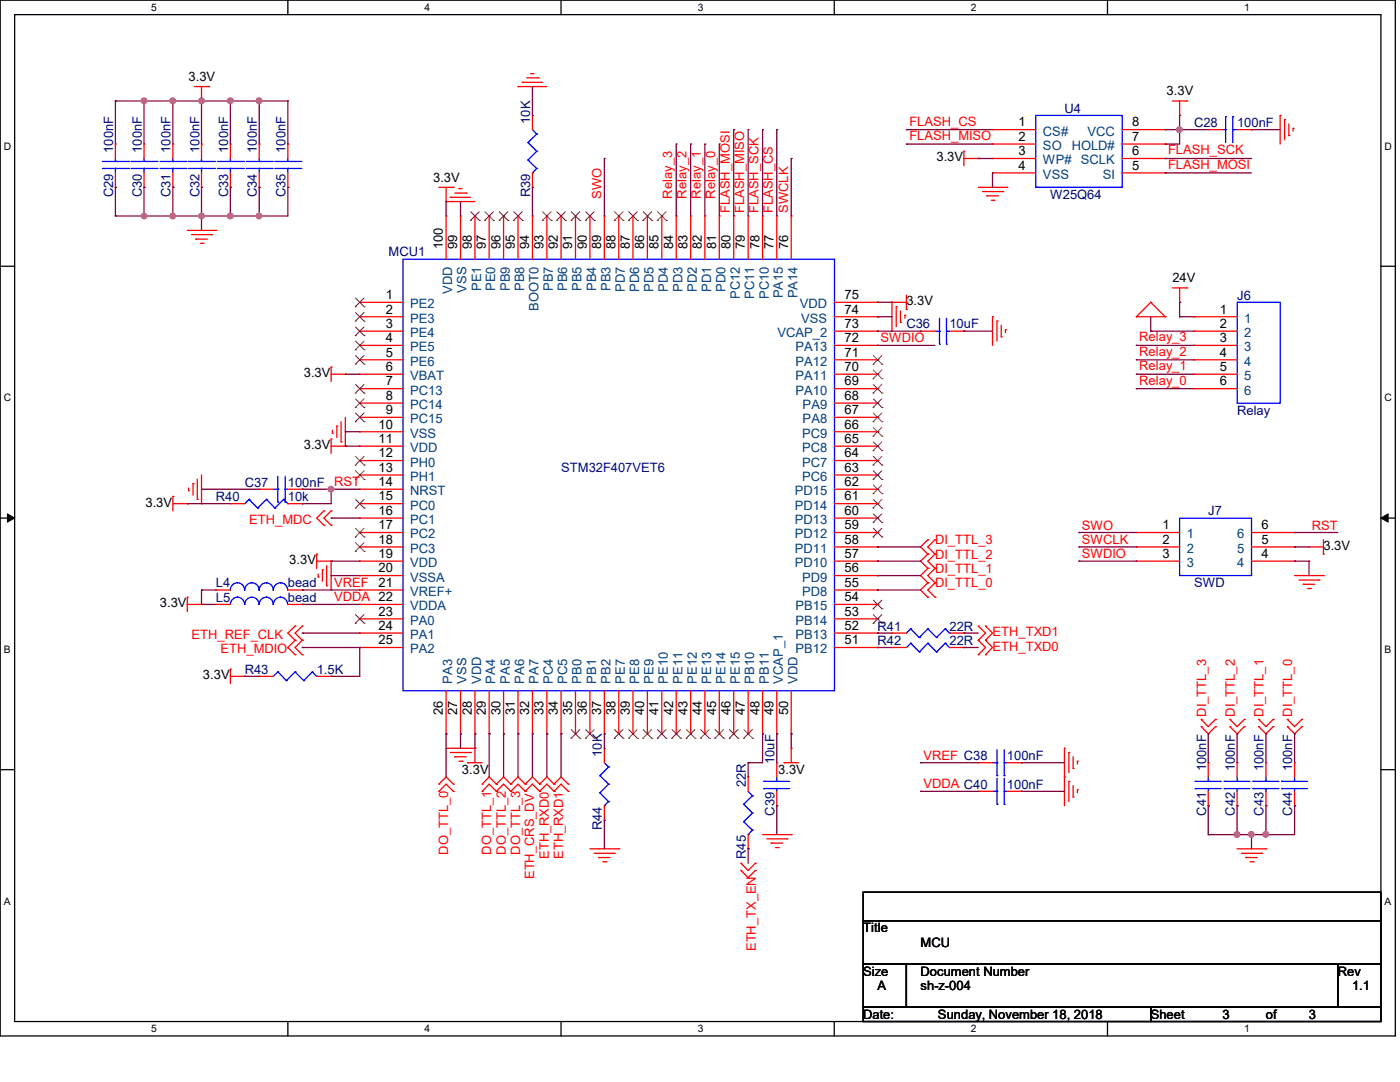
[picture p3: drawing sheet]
<svg xmlns="http://www.w3.org/2000/svg" width="279mm" height="216mm" viewBox="0 0 279 216" stroke-linecap="round" stroke-linejoin="round" font-family="sans-serif">
<path d="M0 0h278.5v206.7h-278.5zM2.9 2.9h272.7v200.9h-272.7z" fill="none" stroke="#000" stroke-width=".25"/>
<g fill="#fff">
<path d="M30.2 .3h1.1v2.3h-1.1z"/>
<path d="M30.2 204.1h1.1v2.3h-1.1z"/>
</g>
<path d="M57.4 0v2.9M57.4 203.8v2.9" fill="none" stroke="#000" stroke-width=".25"/>
<g fill="#fff">
<path d="M84.7 .3h1.1v2.3h-1.1z"/>
<path d="M84.7 204.1h1.1v2.3h-1.1z"/>
</g>
<path d="M112 0v2.9M112 203.8v2.9" fill="none" stroke="#000" stroke-width=".25"/>
<g fill="#fff">
<path d="M139.2 .3h1.1v2.3h-1.1z"/>
<path d="M139.2 204.1h1.1v2.3h-1.1z"/>
</g>
<path d="M166.5 0v2.9M166.5 203.8v2.9" fill="none" stroke="#000" stroke-width=".25"/>
<g fill="#fff">
<path d="M193.8 .3h1.1v2.3h-1.1z"/>
<path d="M193.8 204.1h1.1v2.3h-1.1z"/>
</g>
<path d="M221 0v2.9M221 203.8v2.9" fill="none" stroke="#000" stroke-width=".25"/>
<g fill="#fff">
<path d="M248.3 .3h1.1v2.3h-1.1z"/>
<path d="M248.3 204.1h1.1v2.3h-1.1z"/>
<path d="M.8 28h1.4v2.3h-1.4z"/>
<path d="M276.3 28h1.4v2.3h-1.4z"/>
<path d="M.8 78.2h1.4v2.3h-1.4z"/>
<path d="M276.3 78.2h1.4v2.3h-1.4z"/>
</g>
<path d="M0 53.1h2.9M275.6 53.1h2.9" fill="none" stroke="#000" stroke-width=".25"/>
<g fill="#fff">
<path d="M.8 128.5h1.3v2.2h-1.3z"/>
<path d="M276.3 128.5h1.3v2.2h-1.3z"/>
</g>
<path d="M0 103.4h2.9M275.6 103.4h2.9" fill="none" stroke="#000" stroke-width=".25"/>
<path d="M1.5 102.5l1.4 .9-1.4 .8zM275.6 103.4l1.4-.9v1.7z" fill="#000" stroke="#000" stroke-width=".2"/>
<g fill="#fff">
<path d="M.8 178.7h1.3v2.2h-1.3z"/>
<path d="M276.3 178.7h1.3v2.2h-1.3z"/>
</g>
<path d="M0 153.6h2.9M275.6 153.6h2.9M172.3 178h103.3v5.7h-103.3zM172.3 183.7h103.3v8.7h-103.3zM172.3 192.4h8.6v8.6h-8.6zM180.9 192.4h86.1v8.6h-86.1zM267 192.4h8.6v8.6h-8.6zM172.3 201h57.4v2.8h-57.4zM229.7 201h45.9v2.8h-45.9z" fill="none" stroke="#000" stroke-width=".25"/>
<g fill="none" stroke="#f00" stroke-width=".25">
<path d="M38.8 17.3h2.9M40.2 17.3v2.9M41.7 17.3h.1M103.4 17.3h.1M103.4 17.3h5.7M104.2 16.4h.1M104.2 16.4h4M105.1 15.5h2.3M106 14.7h.1M106 14.7h.6M107.4 15.5h.1M23 28.7h.1"/>
<path d="M23 37.4h.1M23 28.7v2.9M23 34.5v2.9M28.7 28.7h.1M28.7 37.4h.1M28.7 28.7v2.9M28.7 34.5v2.9M34.5 28.7h.1M34.5 37.4h.1M34.5 28.7v2.9M34.5 34.5v2.9M40.2 20.2h.1"/>
<path d="M40.2 28.7h.1M40.2 37.4h.1M40.2 28.7v2.9M40.2 34.5v2.9M46 28.7h.1M46 37.4h.1M46 28.7v2.9M46 34.5v2.9M51.7 28.7h.1M51.7 37.4h.1M51.7 28.7v2.9M51.7 34.5v2.9"/>
<path d="M57.4 28.7h.1M57.4 37.4h.1M57.4 28.7v2.9M57.4 34.5v2.9M87.6 37.4h2.9M89 37.4v2.8M89.9 39.4h.1M89.9 39.4h4M90.5 37.4h.1M90.8 38.5h2.2M91.6 37.6h.1M91.6 37.6h.6"/>
<path d="M93 38.5h.1M106.3 23h.1M106.3 37.4h.1M106.3 23v2.9M106.3 34.5v2.9M192.4 30.2h.1M192.4 31.6h2.8M192.4 30.2v2.9M195.2 31.6h.1M195.2 37.4h5.8M196.1 38.2h4M196.9 39.1h.1"/>
<path d="M196.9 39.1h2.4M197.8 40h.6M198.1 25.9h.1M198.1 28.7h.1M198.1 31.6h.1M198.1 34.5h.1M198.1 31.6h8.6M198.1 25.9h8.6M198.1 28.7h8.6M198.1 34.5h8.6M198.4 40h.1M200.1 38.2h.1"/>
<path d="M201 37.4h.1M223.9 31.6h8.6M223.9 25.9h8.6M223.9 28.7h8.6M223.9 34.5h8.6M232.5 34.5h.1M232.5 31.6h.1M232.5 28.7h.1M232.5 25.9h.1M234 20.2h2.9M235.4 23h.1M235.4 20.2v2.8"/>
<path d="M236.9 20.2h.1M241.1 25.9h.1M241.1 25.9h2.9M246.9 25.9h2.9M249.8 25.9h.1M255.5 23h.1M255.5 23v5.7M256.4 23.9h.1M256.4 23.9v4M257.2 27.1h.1M257.2 24.7v2.4M258.1 25.6h.1"/>
<path d="M258.1 25.6v.6M37.4 46h5.7M38.2 46.8h4M39.1 47.7h.1M39.1 47.7h2.3M40 48.6h.5M40.5 48.6h.1M42.2 46.8h.1M43.1 46h.1M89 40.2h.1M89 43.1h.1M89 43.1v8.6"/>
<path d="M89 40.2h5.8M91.9 43.1h.1M91.9 43.1v8.6M94.8 43.1h.1M94.8 43.1v8.6M97.6 43.1h.1M97.6 43.1v8.6M100.5 43.1h.1M100.5 43.1v8.6M103.4 43.1h.1M103.4 43.1v8.6M106.3 43.1h.1"/>
<path d="M106.3 43.1v8.6M109.1 43.1h.1M109.1 43.1v8.6M112 43.1h.1M112 43.1v8.6M114.9 43.1h.1M114.9 43.1v8.6M117.7 43.1h.1M117.7 43.1v8.6M120.6 43.1h.1M120.6 43.1v8.6M123.5 43.1h.1"/>
<path d="M123.5 43.1v8.6M126.3 43.1h.1M126.3 43.1v8.6M129.2 43.1h.1M129.2 43.1v8.6M132.1 43.1h.1M132.1 43.1v8.6M135 43.1h.1M135 43.1v8.6M137.8 43.1h.1M137.8 43.1v8.6M140.7 43.1h.1"/>
<path d="M140.7 43.1v8.6M143.6 43.1h.1M143.6 43.1v8.6M146.4 43.1h.1M146.4 43.1v8.6M149.3 43.1h.1M149.3 43.1v8.6M152.2 43.1h.1M152.2 43.1v8.6M155 43.1h.1M155 43.1v8.6M157.9 43.1h.1"/>
<path d="M157.9 43.1v8.6M180.9 58.9v2.9M234 57.4h2.9M235.4 57.4v2.9M236.9 57.4h.1M66.1 73.2h.1M66.1 73.2v2.9M66.1 74.7h2.8M68.9 74.7h.1M71.8 60.3h.1M71.8 63.2h.1M71.8 66.1h.1"/>
<path d="M71.8 68.9h.1M71.8 71.8h.1M71.8 74.7h.1M71.8 77.6h.1M71.8 60.3h8.6M71.8 74.7h8.6M71.8 63.2h8.6M71.8 66.1h8.6M71.8 68.9h8.6M71.8 71.8h8.6M71.8 77.6h8.6M166.5 60.3h8.6"/>
<path d="M166.5 74.7h8.6M166.5 63.2h8.6M166.5 66.1h8.6M166.5 68.9h8.6M166.5 71.8h8.6M166.5 77.6h8.6M175.1 77.6h.1M175.1 74.7h.1M175.1 71.8h.1M175.1 68.9h.1M175.1 66.1h.1M175.1 63.2h.1"/>
<path d="M175.1 60.3h.1M178 60.3h.1M178 60.3h2.9M178 60.3v5.8M178.9 61.2h.1M178.9 61.2v4M179.7 64.3h.1M179.7 62.1v2.2M180.6 62.9h.1M180.6 62.9v.6M180.9 61.8h.1M183.7 66.1h.1"/>
<path d="M183.7 66.1h2.9M189.5 66.1h2.9M192.4 66.1h.1M198.1 63.2h.1M198.1 63.2v5.7M199 64.1h.1M199 64.1v4M199.8 67.2h.1M199.8 64.9v2.3M200.7 65.8h.1M200.7 65.8v.5M226.8 63.2h.1"/>
<path d="M226.8 63.2h5.7M229.7 60.3h.1M229.7 60.3l-2.9 2.9M229.7 60.3l2.8 2.9M232.5 63.2h.1M235.4 60.3h.1M238.3 63.2h.1M238.3 66.1h.1M238.3 68.9h.1M238.3 71.8h.1M238.3 74.7h.1M238.3 77.6h.1"/>
<path d="M238.3 74.7h8.6M238.3 63.2h8.6M238.3 66.1h8.6M238.3 68.9h8.6M238.3 71.8h8.6M238.3 77.6h8.6M34.5 99.1h.1M34.5 99.1v2.8M37.6 97.9h.1M37.6 97.4v.5M38.5 96.5h.1M38.5 96.5v2.3"/>
<path d="M39.4 99.7h.1M39.4 95.6v4.1M40.2 94.8v5.7M51.7 97.6h.1M51.7 97.6h2.9M57.4 97.6h2.9M60.3 97.6h.1M66.1 87.6h.1M66.1 87.6v2.9M66.1 89h2.8M66.3 86.4h.1M66.3 85.9v.5"/>
<path d="M67.2 85h.1M67.2 85v2.3M68.1 88.2h.1M68.1 84.2v4M68.9 89h.1M68.9 83.3v5.7M71.8 80.4h.1M71.8 83.3h.1M71.8 86.1h.1M71.8 89h.1M71.8 91.9h.1M71.8 94.8h.1"/>
<path d="M71.8 97.6h.1M71.8 89h8.6M71.8 80.4h8.6M71.8 83.3h8.6M71.8 86.1h8.6M71.8 91.9h8.6M71.8 94.8h8.6M71.8 97.6h8.6M166.5 89h8.6M166.5 80.4h8.6M166.5 83.3h8.6M166.5 86.1h8.6"/>
<path d="M166.5 91.9h8.6M166.5 94.8h8.6M166.5 97.6h8.6M175.1 97.6h.1M175.1 94.8h.1M175.1 91.9h.1M175.1 89h.1M175.1 86.1h.1M175.1 83.3h.1M175.1 80.4h.1M34.5 100.5h2.9M37.4 119.2h.1"/>
<path d="M37.4 100.5h.1M37.4 119.2v2.8M40.2 100.5h.1M43.1 117.7h.1M43.1 117.7h2.9M46 100.5h.1M46 100.5h2.9M57.4 100.5h2.9M57.4 117.7h2.9M60.3 100.5h.1M60.3 117.7h.1M63.2 110.6h.1"/>
<path d="M63.2 112h2.9M63.2 110.6v2.8M63.5 115.1h.1M63.5 114.6v.5M64.3 113.7h.1M64.3 113.7v2.3M64.6 101.9h.1M64.6 104.8h.1M64.6 101.9l-1.4 1.5 1.4 1.4M65.2 116.9h.1M65.2 112.9v4M66.1 112h.1"/>
<path d="M66.1 117.7h.1M66.1 101.9h.1M66.1 104.8h.1M66.1 112v5.7M66.1 101.9l-1.5 1.5 1.5 1.4M71.8 100.5h.1M71.8 103.4h.1M71.8 106.3h.1M71.8 109.1h.1M71.8 112h.1M71.8 114.9h.1M71.8 117.7h.1"/>
<path d="M71.8 112h8.6M71.8 100.5h8.6M71.8 114.9h8.6M71.8 109.1h8.6M71.8 103.4h8.6M71.8 106.3h8.6M71.8 117.7h8.6M166.5 112h8.6M166.5 100.5h8.6M166.5 114.9h8.6M166.5 109.1h8.6M166.5 103.4h8.6"/>
<path d="M166.5 106.3h8.6M166.5 117.7h8.6M175.1 117.7h.1M175.1 114.9h.1M175.1 112h.1M175.1 109.1h.1M175.1 106.3h.1M175.1 103.4h.1M175.1 100.5h.1M185.2 116.3h.1M185.2 119.2h.1M185.2 113.4h.1"/>
<path d="M185.2 110.6h.1M185.2 107.7h.1M185.2 116.3l-1.5 1.4 1.5 1.5M185.2 113.4l-1.5 1.5 1.5 1.4M185.2 110.6l-1.5 1.4 1.5 1.4M185.2 107.7l-1.5 1.4 1.5 1.5M186.6 119.2h.1M186.6 116.3h.1M186.6 113.4h.1M186.6 110.6h.1M186.6 107.7h.1M186.6 116.3l-1.4 1.4 1.4 1.5"/>
<path d="M186.6 113.4l-1.4 1.5 1.4 1.4M186.6 110.6l-1.4 1.4 1.4 1.4M186.6 107.7l-1.4 1.4 1.4 1.5M226.8 106.3h.1M226.8 109.1h.1M226.8 112h.1M226.8 112h8.6M226.8 109.1h8.6M226.8 106.3h8.6M249.8 112h8.6M249.8 109.1h8.6M249.8 106.3h8.6"/>
<path d="M258.4 112h.1M258.4 109.1h.1M258.4 106.3h.1M258.4 114.9h5.7M259.2 115.7h4M260.1 116.6h.1M260.1 116.6h2.3M260.9 117.4h.6M261.2 109.1h.1M261.2 109.1h2.9M261.5 117.4h.1M263.2 115.7h.1"/>
<path d="M264.1 114.9h.1M264.1 110.6h.1M264.1 107.7v2.9M37.4 120.6h2.8M40.2 120.6h.1M43.1 120.6h.1M43.1 120.6h2.9M46 133.5h.1M46 135h2.9M46 133.5v2.9M48.9 135h.1M51.7 135h.1"/>
<path d="M51.7 135h2.9M57.4 120.6h2.9M58.9 127.8h.1M58.9 130.6h.1M58.9 124.9h.1M58.9 127.8l-1.5 1.4 1.5 1.4M58.9 124.9l-1.5 1.4 1.5 1.5M60.3 127.8h.1M60.3 130.6h.1M60.3 124.9h.1M60.3 120.6h.1M60.3 127.8l-1.4 1.4 1.4 1.4"/>
<path d="M60.3 124.9l-1.4 1.4 1.4 1.5M63.2 135h2.9M66.1 135h.1M71.8 120.6h.1M71.8 123.5h.1M71.8 126.3h.1M71.8 129.2h.1M71.8 120.6h8.6M71.8 123.5h8.6M71.8 126.3h8.6M71.8 129.2h8.6M89 137.8v8.6"/>
<path d="M91.9 137.8v8.6M94.8 137.8v8.6M97.6 137.8v8.6M100.5 137.8v8.6M103.4 137.8v8.6M106.3 137.8v8.6M109.1 137.8v8.6M112 137.8v8.6M114.9 137.8v8.6M117.7 137.8v8.6M120.6 137.8v8.6M123.5 137.8v8.6"/>
<path d="M126.3 137.8v8.6M129.2 137.8v8.6M132.1 137.8v8.6M135 137.8v8.6M137.8 137.8v8.6M140.7 137.8v8.6M143.6 137.8v8.6M146.4 137.8v8.6M149.3 137.8v8.6M152.2 137.8v8.6M155 137.8v8.6M157.9 137.8v8.6"/>
<path d="M166.5 120.6h8.6M166.5 123.5h8.6M166.5 126.3h8.6M166.5 129.2h8.6M175.1 129.2h.1M175.1 126.3h.1M175.1 123.5h.1M175.1 120.6h.1M178 126.3h.1M178 129.2h.1M178 126.3h2.9M178 129.2h2.9"/>
<path d="M189.5 126.3h2.9M189.5 129.2h2.9M192.4 126.3h.1M192.4 129.2h.1M195.2 127.8h.1M195.2 124.9h.1M195.2 130.6h.1M195.2 124.9l1.5 1.4-1.5 1.5M195.2 127.8l1.5 1.4-1.5 1.4M196.7 127.8h.1M196.7 124.9h.1M196.7 130.6h.1"/>
<path d="M196.7 124.9l1.4 1.4-1.4 1.5M196.7 127.8l1.4 1.4-1.4 1.4M87.6 156.5h.1M87.6 157.9h.1M87.6 156.5l1.4-1.5 1.5 1.5M87.6 157.9l1.4-1.4 1.5 1.4M89 146.4h.1M89 149.3h5.8M89.9 150.2h4M90.5 156.5h.1M90.5 157.9h.1M90.8 151h.1"/>
<path d="M90.8 151h2.2M91.6 151.9h.6M91.9 146.4h.1M92.2 151.9h.1M93.3 152.2h.1M93.3 152.2h2.9M93.9 150.2h.1M94.8 149.3h.1M94.8 146.4h.1M94.8 149.3v2.9M96.2 156.5h.1M96.2 157.9h.1"/>
<path d="M96.2 156.5l1.4-1.5 1.5 1.5M96.2 157.9l1.4-1.4 1.5 1.4M97.6 146.4h.1M99.1 156.5h.1M99.1 157.9h.1M99.1 156.5l1.4-1.5 1.4 1.5M99.1 157.9l1.4-1.4 1.4 1.4M100.5 146.4h.1M101.9 156.5h.1M101.9 157.9h.1M101.9 156.5l1.5-1.5 1.4 1.5M101.9 157.9l1.5-1.4 1.4 1.4"/>
<path d="M103.4 146.4h.1M104.8 156.5h.1M104.8 157.9h.1M104.8 156.5l1.5-1.5 1.4 1.5M104.8 157.9l1.5-1.4 1.4 1.4M106.3 146.4h.1M107.7 156.5h.1M107.7 157.9h.1M107.7 156.5l1.4-1.5 1.5 1.5M107.7 157.9l1.4-1.4 1.5 1.4M109.1 146.4h.1M110.6 156.5h.1"/>
<path d="M110.6 157.9h.1M110.6 156.5l1.4-1.5 1.4 1.5M110.6 157.9l1.4-1.4 1.4 1.4M112 146.4h.1M113.4 156.5h.1M113.4 157.9h.1M114.9 146.4h.1M117.7 146.4h.1M120.6 146.4h.1M120.6 149.3h.1M120.6 149.3v2.9M123.5 146.4h.1"/>
<path d="M126.3 146.4h.1M129.2 146.4h.1M132.1 146.4h.1M135 146.4h.1M137.8 146.4h.1M140.7 146.4h.1M143.6 146.4h.1M146.4 146.4h.1M149.3 146.4h.1M149.3 155h.1M149.3 155v2.9M152.2 146.4h.1"/>
<path d="M155 152.2h.1M155 146.4h.1M155 152.2v2.8M155 157.9v2.9M156.5 152.2h.1M156.5 152.2h2.8M157.9 149.3h.1M157.9 146.4h.1M157.9 149.3v2.9M195.2 152.2h.1M195.2 157.9h.1M195.2 152.2h2.9"/>
<path d="M195.2 157.9h2.9M201 152.2h2.8M201 157.9h2.8M203.8 152.2h.1M203.8 157.9h.1M212.4 149.3h.1M212.4 155h.1M212.4 149.3v11.5M213.3 150.2h.1M213.3 155.9h.1M213.3 150.2v4M213.3 155.9v4"/>
<path d="M214.2 153.3h.1M214.2 159h.1M214.2 151v2.3M214.2 156.8v2.2M215 151.9h.1M215 157.6h.1M215 151.9v.5M215 157.6v.6M239.7 145h.1M239.7 143.6h.1M239.7 145l1.4 1.4 1.5-1.4M239.7 143.6l1.4 1.4 1.5-1.4"/>
<path d="M241.1 152.2h.1M241.1 152.2v2.8M241.1 157.9v2.9M242.6 145h.1M242.6 143.6h.1M245.4 145h.1M245.4 143.6h.1M245.4 145l1.5 1.4 1.4-1.4M245.4 143.6l1.5 1.4 1.4-1.4M246.9 152.2h.1M246.9 152.2v2.8M246.9 157.9v2.9"/>
<path d="M248.3 145h.1M248.3 143.6h.1M251.2 145h.1M251.2 143.6h.1M251.2 145l1.4 1.4 1.5-1.4M251.2 143.6l1.4 1.4 1.5-1.4M252.6 152.2h.1M252.6 152.2v2.8M252.6 157.9v2.9M254.1 145h.1M254.1 143.6h.1M256.9 145h.1"/>
<path d="M256.9 143.6h.1M256.9 145l1.5 1.4 1.4-1.4M256.9 143.6l1.5 1.4 1.4-1.4M258.4 152.2h.1M258.4 152.2v2.8M258.4 157.9v2.9M259.8 145h.1M259.8 143.6h.1M117.7 169.4h5.8M118.6 170.3h4M119.5 171.1h.1M119.5 171.1h2.3"/>
<path d="M120.3 172h.6M120.6 163.7h.1M120.6 160.8v2.9M120.9 172h.1M122.6 170.3h.1M123.5 169.4h.1M147.9 173.7h.1M147.9 172.3h.1M147.9 173.7l1.4 1.4 1.4-1.4M147.9 172.3l1.4 1.4 1.4-1.4M149.3 169.4h.1M149.3 166.5v2.9"/>
<path d="M150.7 173.7h.1M150.7 172.3h.1M152.2 166.5h5.7M153 167.4h4.1M153.9 168.2h.1M153.9 168.2h2.3M154.8 169.1h.5M155 160.8h.1M155.3 169.1h.1M157.1 167.4h.1M157.9 166.5h.1M241.1 160.8h.1"/>
<path d="M246.9 160.8h.1M246.9 169.4h5.7M247.7 170.3h4.1M248.6 171.1h.1M248.6 171.1h2.3M249.5 172h.6M250.1 172h.1M251.8 170.3h.1M252.6 169.4h.1M252.6 160.8h.1M258.4 160.8h.1"/>
</g>
<g fill="none" stroke="#00f" stroke-width=".25">
<path d="M20.4 33.6h5.2M20.4 32.2h5.2M23 32.2h.1M23 33.6h.1M23 31.6v.6M23 33.6v.9M25.6 33.6h.1M25.6 32.2h.1M26.2 33.6h5.1M26.2 32.2h5.1M28.7 32.2h.1M28.7 33.6h.1"/>
<path d="M28.7 31.6v.6M28.7 33.6v.9M31.3 33.6h.1M31.3 32.2h.1M31.9 33.6h5.2M31.9 32.2h5.2M34.5 32.2h.1M34.5 33.6h.1M34.5 31.6v.6M34.5 33.6v.9M37.1 33.6h.1M37.1 32.2h.1"/>
<path d="M37.6 33.6h5.2M37.6 32.2h5.2M40.2 32.2h.1M40.2 33.6h.1M40.2 31.6v.6M40.2 33.6v.9M42.8 33.6h.1M42.8 32.2h.1M43.4 33.6h5.2M43.4 32.2h5.2M46 32.2h.1M46 33.6h.1"/>
<path d="M46 31.6v.6M46 33.6v.9M48.6 33.6h.1M48.6 32.2h.1M49.1 33.6h5.2M49.1 32.2h5.2M51.7 32.2h.1M51.7 33.6h.1M51.7 31.6v.6M51.7 33.6v.9M54.3 33.6h.1M54.3 32.2h.1"/>
<path d="M54.9 33.6h5.1M54.9 32.2h5.1M57.4 32.2h.1M57.4 33.6h.1M57.4 31.6v.6M57.4 33.6v.9M60 33.6h.1M60 32.2h.1M105.4 28.4h.1M105.4 31.9h.1M105.4 28.4l1.7 1.8M105.4 31.9l1.7 1.7"/>
<path d="M106.3 34.5h.1M106.3 25.9l.8 .9M107.1 26.8h.1M107.1 30.2h.1M107.1 33.6h.1M107.1 26.8l-1.7 1.6M107.1 30.2l-1.7 1.7M107.1 33.6l-.8 .9M206.7 23h17.2v14.4h-17.2zM244 25.9h.6M244.6 25.9h.1M244.6 23.3h.1"/>
<path d="M244.6 23.3v5.1M246 23.3h.1M246 25.9h.1M246 25.9h.9M246 23.3v5.1M80.4 51.7h86.1v86.1h-86.1zM186.6 66.1h.9M187.5 68.7h.1M187.5 66.1h.1M187.5 63.5v5.2M188.9 66.1h.1M188.9 68.7h.1"/>
<path d="M188.9 66.1h.6M188.9 63.5v5.2M246.9 60.3h8.6v20.1h-8.6zM49.7 99.7h.1M49.7 99.7l-.8 .8M49.7 99.7l1.7 1.7M53.2 99.7h.1M53.2 99.7l-1.8 1.7M53.2 99.7l1.7 1.7M54.6 97.6h.9M55.5 97.6h.1M55.5 95v5.2"/>
<path d="M56.6 99.7h.1M56.6 99.7l-1.7 1.7M56.6 99.7l.8 .8M56.9 97.6h.1M56.9 97.6h.5M56.9 95v5.2M46 117.7a1.42 1.42 0 0 1 1.4-1.4 1.42 1.42 0 0 1 1.4 1.4M48.9 117.7a1.42 1.42 0 0 1 1.4-1.4 1.42 1.42 0 0 1 1.4 1.4M51.4 101.4h.1M51.7 117.7a1.42 1.42 0 0 1 1.5-1.4 1.41 1.41 0 0 1 1.3 1.4M54.6 117.7a1.42 1.42 0 0 1 1.4-1.4 1.42 1.42 0 0 1 1.4 1.4M54.9 101.4h.1"/>
<path d="M55.5 100.2h.1M56.9 100.2h.1M57.4 100.5h.1M235.4 103.4h14.4v11.5h-14.4zM46 120.6a1.42 1.42 0 0 1 1.4-1.4 1.42 1.42 0 0 1 1.4 1.4M48.9 120.6a1.42 1.42 0 0 1 1.4-1.4 1.42 1.42 0 0 1 1.4 1.4M51.7 120.6a1.42 1.42 0 0 1 1.5-1.4 1.41 1.41 0 0 1 1.3 1.4M54.6 120.6a1.42 1.42 0 0 1 1.4-1.4 1.42 1.42 0 0 1 1.4 1.4M55.5 134.1h.1M55.5 134.1l-.9 .9M55.5 134.1l1.6 1.7M57.1 135.8h.1"/>
<path d="M58.9 134.1h.1M58.9 134.1l-1.8 1.7M58.9 134.1l1.7 1.7M60.6 135.8h.1M62.3 134.1h.1M62.3 134.1l-1.7 1.7M62.3 134.1l.9 .9M63.2 135h.1M181.7 125.5h.1M181.7 128.4h.1M181.7 125.5l-.8 .8M181.7 125.5l1.8 1.7"/>
<path d="M181.7 128.4l-.8 .8M181.7 128.4l1.8 1.7M183.5 127.2h.1M183.5 130.1h.1M185.2 125.5h.1M185.2 128.4h.1M185.2 125.5l-1.7 1.7M185.2 125.5l1.7 1.7M185.2 128.4l-1.7 1.7M185.2 128.4l1.7 1.7M186.9 127.2h.1M186.9 130.1h.1"/>
<path d="M188.6 125.5h.1M188.6 128.4h.1M188.6 125.5l-1.7 1.7M188.6 125.5l.9 .8M188.6 128.4l-1.7 1.7M188.6 128.4l.9 .8M189.5 126.3h.1M189.5 129.2h.1M119.7 154.8h.1M119.7 158.2h.1M119.7 154.8l1.8 1.7M119.7 158.2l1.8 1.7"/>
<path d="M120.6 152.2l.9 .8M121.5 153h.1M121.5 156.5h.1M121.5 159.9h.1M121.5 153l-1.8 1.8M121.5 156.5l-1.8 1.7M121.5 159.9l-.9 .9M149.3 157.9l.9 .9M150.2 158.8h.1M150.2 158.8l-1.8 1.7M152.4 155.9h.1M152.4 157.4h.1"/>
<path d="M152.4 155.9h5.2M152.4 157.4h5.2M155 157.4h.1M155 155.9h.1M155 155v.9M155 157.4v.5M198.1 152.2h.9M198.1 157.9h.9M199 154.8h.1M199 152.2h.1M199 157.9h.1M199 149.6v5.2"/>
<path d="M199 155.3v5.2M200.4 152.2h.1M200.4 154.8h.1M200.4 157.9h.1M200.4 152.2h.6M200.4 149.6v5.2M200.4 155.3v5.2M200.4 157.9h.6M238.5 155.9h.1M238.5 157.4h.1M238.5 155.9h5.2M238.5 157.4h5.2"/>
<path d="M241.1 157.4h.1M241.1 155.9h.1M241.1 155v.9M241.1 157.4v.5M244.3 155.9h.1M244.3 157.4h.1M244.3 155.9h5.2M244.3 157.4h5.2M246.9 157.4h.1M246.9 155.9h.1M246.9 155v.9M246.9 157.4v.5"/>
<path d="M250.1 155.9h.1M250.1 157.4h.1M250.1 155.9h5.1M250.1 157.4h5.1M252.6 157.4h.1M252.6 155.9h.1M252.6 155v.9M252.6 157.4v.5M255.8 155.9h.1M255.8 157.4h.1M255.8 155.9h5.1M255.8 157.4h5.1"/>
<path d="M258.4 157.4h.1M258.4 155.9h.1M258.4 155v.9M258.4 157.4v.5M120.6 160.8h.1M148.4 160.5h.1M148.4 164h.1M148.4 160.5l1.8 1.7M148.4 164l1.8 1.7M149.3 166.5h.1M150.2 162.2h.1M150.2 165.7h.1"/>
<path d="M150.2 162.2l-1.8 1.8M150.2 165.7l-.9 .8M199 160.5h.1M200.4 160.5h.1"/>
</g>
<g fill="none" stroke="#804000" stroke-width=".2">
<path d="M71 59.5l1.7 1.7M72.6 59.5l-1.7 1.7M93.9 44h.1M93.9 42.2l1.8 1.8M95.6 42.2l-1.7 1.8M95.7 44h.1M96.7 44h.1M96.8 42.2l1.7 1.8M98.5 42.2l-1.8 1.8M98.5 44h.1M99.6 44h.1M99.7 42.2l1.7 1.8"/>
<path d="M101.3 42.2l-1.7 1.8M101.4 44h.1M102.5 44h.1M102.5 42.2l1.8 1.8M104.2 42.2l-1.7 1.8M104.3 44h.1M108.2 44h.1M108.3 42.2l1.7 1.8M110 42.2l-1.8 1.8M110 44h.1M111.1 44h.1M111.1 42.2l1.8 1.8"/>
<path d="M112.8 42.2l-1.7 1.8M112.9 44h.1M114 44h.1M114 42.2l1.7 1.8M115.7 42.2l-1.7 1.8M115.7 44h.1M116.8 44h.1M116.9 42.2l1.7 1.8M118.6 42.2l-1.8 1.8M118.6 44h.1M122.6 44h.1M122.6 42.2l1.8 1.8"/>
<path d="M124.3 42.2l-1.7 1.8M124.4 44h.1M125.4 44h.1M125.5 42.2l1.7 1.8M127.2 42.2l-1.8 1.8M127.2 44h.1M128.3 44h.1M128.4 42.2l1.7 1.8M130 42.2l-1.7 1.8M130.1 44h.1M131.2 44h.1M131.2 42.2l1.8 1.8"/>
<path d="M132.9 42.2l-1.7 1.8M133 44h.1M70.9 61.2h.1M70.9 64.1h.1M70.9 67h.1M70.9 69.8h.1M70.9 72.7h.1M70.9 78.4h.1M71 62.4l1.7 1.7M71 65.2l1.7 1.8M71 68.1l1.7 1.7M71 71l1.7 1.7"/>
<path d="M71 76.7l1.7 1.7M71 79.6l1.7 1.7M72.6 62.4l-1.7 1.7M72.6 65.2l-1.7 1.8M72.6 68.1l-1.7 1.7M72.6 71l-1.7 1.7M72.6 76.7l-1.7 1.7M72.6 79.6l-1.7 1.7M72.7 61.2h.1M72.7 64.1h.1M72.7 67h.1M72.7 69.8h.1"/>
<path d="M72.7 72.7h.1M72.7 78.4h.1M174.2 78.4h.1M174.2 75.6h.1M174.2 72.7h.1M174.3 79.6l1.7 1.7M174.3 76.7l1.7 1.7M174.3 73.8l1.7 1.8M174.3 71l1.7 1.7M176 79.6l-1.8 1.7M176 76.7l-1.8 1.7M176 73.8l-1.8 1.8"/>
<path d="M176 71l-1.8 1.7M176 78.4h.1M176 75.6h.1M176 72.7h.1M70.9 81.3h.1M70.9 84.2h.1M70.9 92.8h.1M70.9 95.7h.1M71 82.4l1.7 1.8M71 91.1l1.7 1.7M71 93.9l1.7 1.8M71 99.7l1.7 1.7"/>
<path d="M72.6 82.4l-1.7 1.8M72.6 91.1l-1.7 1.7M72.6 93.9l-1.7 1.8M72.6 99.7l-1.7 1.7M72.7 81.3h.1M72.7 84.2h.1M72.7 92.8h.1M72.7 95.7h.1M174.2 98.5h.1M174.2 95.7h.1M174.2 92.8h.1M174.2 89.9h.1"/>
<path d="M174.2 87h.1M174.2 84.2h.1M174.2 81.3h.1M174.3 99.7l1.7 1.7M174.3 96.8l1.7 1.7M174.3 93.9l1.7 1.8M174.3 91.1l1.7 1.7M174.3 88.2l1.7 1.7M174.3 85.3l1.7 1.7M174.3 82.4l1.7 1.8M176 85.3l-1.8 1.7M176 88.2l-1.8 1.7"/>
<path d="M176 96.8l-1.8 1.7M176 99.7l-1.8 1.7M176 93.9l-1.8 1.8M176 91.1l-1.8 1.7M176 82.4l-1.8 1.8M176 98.5h.1M176 95.7h.1M176 92.8h.1M176 89.9h.1M176 87h.1M176 84.2h.1M176 81.3h.1"/>
<path d="M70.9 101.4h.1M70.9 107.1h.1M70.9 110h.1M71 105.4l1.7 1.7M71 108.3l1.7 1.7M72.6 105.4l-1.7 1.7M72.6 108.3l-1.7 1.7M72.7 101.4h.1M72.7 107.1h.1M72.7 110h.1M174.2 107.1h.1M174.2 104.3h.1"/>
<path d="M174.2 101.4h.1M174.3 119.8l1.7 1.7M174.3 105.4l1.7 1.7M174.3 102.5l1.7 1.8M176 102.5l-1.8 1.8M176 105.4l-1.8 1.7M176 119.8l-1.8 1.7M176 107.1h.1M176 104.3h.1M176 101.4h.1M70.9 124.4h.1M71 122.6l1.7 1.8"/>
<path d="M72.6 122.6l-1.7 1.8M72.7 124.4h.1M174.2 124.4h.1M174.2 121.5h.1M174.3 122.6l1.7 1.8M176 122.6l-1.8 1.8M176 124.4h.1M176 121.5h.1M114 147.3h.1M114 145.6l1.7 1.7M115.7 145.6l-1.7 1.7M115.7 147.3h.1"/>
<path d="M116.8 147.3h.1M116.9 145.6l1.7 1.7M118.6 145.6l-1.8 1.7M118.6 147.3h.1M122.6 147.3h.1M122.6 145.6l1.8 1.7M124.3 145.6l-1.7 1.7M124.4 147.3h.1M125.4 147.3h.1M125.5 145.6l1.7 1.7M127.2 145.6l-1.8 1.7M127.2 147.3h.1"/>
<path d="M128.3 147.3h.1M128.4 145.6l1.7 1.7M130 145.6l-1.7 1.7M130.1 147.3h.1M131.2 147.3h.1M131.2 145.6l1.8 1.7M132.9 145.6l-1.7 1.7M133 147.3h.1M134.1 147.3h.1M134.1 145.6l1.7 1.7M135.8 145.6l-1.7 1.7M135.8 147.3h.1"/>
<path d="M136.9 147.3h.1M137 145.6l1.7 1.7M138.7 145.6l-1.8 1.7M138.7 147.3h.1M139.8 147.3h.1M139.8 145.6l1.8 1.7M141.5 145.6l-1.7 1.7M141.6 147.3h.1M142.7 147.3h.1M142.7 145.6l1.7 1.7M144.4 145.6l-1.7 1.7M144.4 147.3h.1"/>
<path d="M145.5 147.3h.1M145.6 145.6l1.7 1.7M147.3 145.6l-1.8 1.7M147.3 147.3h.1M148.4 147.3h.1M148.5 145.6l1.7 1.7M150.2 145.6l-1.8 1.7M150.2 147.3h.1"/>
</g>
<g fill="none" stroke="#800040" stroke-width=".25">
<path d="M106.3 17.3h.1M106.3 17.3v5.7M23 20.2h.1M23 37.4h.1M23 20.2v8.5M23 37.4v5.7M23 20.2h34.4M28.7 20.2h.1M28.7 37.4h.1M28.7 20.2v8.5M28.7 37.4v5.7M34.5 20.2h.1"/>
<path d="M34.5 37.4h.1M34.5 20.2v8.5M34.5 37.4v5.7M40.2 20.2h.1M40.2 37.4h.1M40.2 20.2v8.5M40.2 37.4v8.6M46 20.2h.1M46 37.4h.1M46 20.2v8.5M46 37.4v5.7M51.7 20.2h.1"/>
<path d="M51.7 37.4h.1M51.7 20.2v8.5M51.7 37.4v5.7M57.4 20.2h.1M57.4 37.4h.1M57.4 20.2v8.5M57.4 37.4v5.7h-34.4M106.3 37.4h.1M106.3 37.4v5.7M120.6 31.6h.1M120.6 31.6v11.5M135 28.7h.1"/>
<path d="M135 28.7v14.4M137.8 28.7h.1M137.8 28.7v14.4M140.7 28.7h.1M140.7 28.7v14.4M143.6 28.7h.1M143.6 28.7v14.4M146.4 25.9h.1M146.4 25.9v17.2M149.3 25.9h.1M149.3 25.9v17.2M152.2 25.9h.1"/>
<path d="M152.2 25.9v17.2M155 25.9h.1M155 25.9v17.2M157.9 31.6h.1M157.9 31.6v11.5M180.9 25.9h.1M180.9 28.7h.1M180.9 25.9h17.2M180.9 28.7h17.2M195.2 31.6h.1M195.2 31.6h2.9M198.1 34.5h.1"/>
<path d="M198.1 34.5v2.9M232.5 25.9h.1M232.5 28.7h.1M232.5 31.6h.1M232.5 34.5h.1M232.5 31.6h17.3M232.5 25.9h8.6M232.5 34.5h17.3M235.4 23h.1M235.4 25.9h.1M235.4 23v5.7h-2.9M249.8 25.9h.1"/>
<path d="M249.8 25.9h5.7M23 43.1h.1M28.7 43.1h.1M34.5 43.1h.1M40.2 43.1h.1M46 43.1h.1M51.7 43.1h.1M89 40.2h.1M89 40.2v2.9M91.9 40.2h.1M91.9 40.2v2.9M68.9 74.7h.1"/>
<path d="M68.9 74.7h2.9M175.1 60.3h.1M175.1 63.2h.1M175.1 66.1h.1M175.1 68.9h.1M175.1 60.3h2.9M175.1 63.2h2.9M175.1 66.1h8.6M175.1 68.9h11.5M192.4 66.1h.1M192.4 66.1h5.7M226.8 77.6h.1"/>
<path d="M226.8 74.7h.1M226.8 71.8h.1M226.8 68.9h.1M226.8 74.7h11.5M226.8 68.9h11.5M226.8 77.6h11.5M226.8 71.8h11.5M229.7 66.1h.1M229.7 66.1h8.6M229.7 63.2v2.9M235.4 63.2h.1M235.4 60.3h.1"/>
<path d="M235.4 63.2h2.9M235.4 60.3v2.9M40.2 97.6h.1M40.2 97.6h11.5M60.3 97.6h.1M60.3 97.6h11.5M66.1 97.6h.1M66.1 97.6v2.9h-5.8M68.9 86.1h.1M68.9 89h.1M68.9 86.1h2.9M68.9 89h2.9"/>
<path d="M37.4 100.5h.1M37.4 100.5h8.6M40.2 117.7h.1M40.2 117.7v2.9M40.2 117.7h2.9M60.3 117.7h.1M60.3 100.5h.1M60.3 117.7h11.5M66.1 112h.1M66.1 114.9h.1M66.1 103.4h.1M66.1 112h5.7"/>
<path d="M66.1 114.9h5.7M66.1 103.4h5.7M175.1 109.1h.1M175.1 112h.1M175.1 114.9h.1M175.1 117.7h.1M175.1 117.7h8.6M175.1 112h8.6M175.1 114.9h8.6M175.1 109.1h8.6M215.3 106.3h.1M215.3 109.1h.1"/>
<path d="M215.3 112h.1M215.3 112h11.5M215.3 106.3h11.5M215.3 109.1h11.5M258.4 106.3h.1M258.4 109.1h.1M258.4 112h.1M258.4 112h2.8M258.4 106.3h8.6M258.4 109.1h2.8M261.2 112h.1M261.2 112v2.9"/>
<path d="M40.2 120.6h.1M40.2 120.6h2.9M48.9 135h.1M48.9 135h2.8M60.3 120.6h.1M60.3 129.2h.1M60.3 126.3h.1M60.3 120.6h11.5M60.3 129.2h11.5M60.3 126.3h11.5M66.1 135h.1M71.8 129.2h.1"/>
<path d="M71.8 129.2v5.8h-5.7M175.1 129.2h.1M175.1 126.3h.1M175.1 129.2h2.9M175.1 126.3h2.9M192.4 126.3h.1M192.4 129.2h.1M192.4 129.2h2.8M192.4 126.3h2.8M89 146.4h.1M89 146.4v8.6M91.9 146.4h.1"/>
<path d="M91.9 146.4v2.9M94.8 146.4h.1M94.8 146.4v2.9M97.6 146.4h.1M97.6 146.4v8.6M100.5 146.4h.1M100.5 146.4v8.6M103.4 146.4h.1M103.4 146.4v8.6M106.3 146.4h.1M106.3 146.4v8.6M109.1 146.4h.1"/>
<path d="M109.1 146.4v8.6M112 146.4h.1M112 146.4v8.6M120.6 146.4h.1M120.6 146.4v2.9M149.3 152.2h.1M149.3 152.2v2.8M152.2 146.4h.1M152.2 146.4v5.8h-2.9M155 146.4h.1M155 146.4v5.8M157.9 146.4h.1"/>
<path d="M157.9 146.4v2.9M183.7 152.2h.1M183.7 157.9h.1M183.7 152.2h11.5M183.7 157.9h11.5M203.8 152.2h.1M203.8 157.9h.1M203.8 152.2h8.6M203.8 157.9h8.6M241.1 146.4h.1M241.1 146.4v5.8M246.9 146.4h.1"/>
<path d="M246.9 146.4v5.8M252.6 146.4h.1M252.6 146.4v5.8M258.4 146.4h.1M258.4 146.4v5.8M120.6 163.7h.1M120.6 163.7v5.7M149.3 169.4h.1M149.3 169.4v2.9M155 160.8h.1M155 160.8v5.7M241.1 160.8h.1"/>
<path d="M241.1 166.5h.1M241.1 160.8v5.7M246.9 160.8h.1M246.9 166.5h.1M246.9 160.8v5.7M249.8 166.5h.1M249.8 166.5v2.9M252.6 160.8h.1M252.6 166.5h.1M252.6 160.8v5.7M258.4 160.8h.1M258.4 160.8v5.7h-17.3"/>
</g>
<g fill="#f0f" stroke="#f0f" stroke-width=".25">
<circle cx="51.7" cy="20.1" r=".55"/>
<circle cx="46" cy="20.1" r=".56"/>
<circle cx="40.2" cy="20.1" r=".55"/>
<circle cx="34.5" cy="20.1" r=".55"/>
<circle cx="28.7" cy="20.1" r=".55"/>
<circle cx="46" cy="43.1" r=".56"/>
<circle cx="51.7" cy="43.1" r=".55"/>
<circle cx="40.2" cy="43.1" r=".55"/>
<circle cx="34.5" cy="43.1" r=".55"/>
<circle cx="28.7" cy="43.1" r=".55"/>
<circle cx="66" cy="97.6" r=".55"/>
<circle cx="246.9" cy="166.5" r=".56"/>
<circle cx="252.6" cy="166.5" r=".55"/>
<circle cx="249.7" cy="166.5" r=".55"/>
<circle cx="235.4" cy="25.9" r=".55"/>
</g>
<g font-size="2.6">
<text x="37.6" y="16.2">3.3V</text>
<text x="232.8" y="19">3.3V</text>
<text x="203.3" y="25.2">1</text>
<text x="203.3" y="28.1">2</text>
<text x="225.9" y="28.1">7</text>
<text x="225.9" y="25.2">8</text>
<text x="186.9" y="32.2">3.3V</text>
<text x="203.3" y="31">3</text>
<text x="203.3" y="33.9">4</text>
<text x="225.9" y="33.9">5</text>
<text x="225.9" y="31">6</text>
<text x="86.4" y="36.2">3.3V</text>
<text x="88.4" y="49.7" transform="rotate(-90 88.4 49.7)">100</text>
<text x="91.3" y="49.7" transform="rotate(-90 91.3 49.7)">99</text>
<text x="94.1" y="49.7" transform="rotate(-90 94.1 49.7)">98</text>
<text x="97" y="49.7" transform="rotate(-90 97 49.7)">97</text>
<text x="99.9" y="49.7" transform="rotate(-90 99.9 49.7)">96</text>
<text x="102.7" y="49.7" transform="rotate(-90 102.7 49.7)">95</text>
<text x="105.6" y="49.7" transform="rotate(-90 105.6 49.7)">94</text>
<text x="108.5" y="49.7" transform="rotate(-90 108.5 49.7)">93</text>
<text x="111.3" y="49.7" transform="rotate(-90 111.3 49.7)">92</text>
<text x="114.2" y="49.7" transform="rotate(-90 114.2 49.7)">91</text>
<text x="117.1" y="49.7" transform="rotate(-90 117.1 49.7)">90</text>
<text x="120" y="49.7" transform="rotate(-90 120 49.7)">89</text>
<text x="122.9" y="49.7" transform="rotate(-90 122.9 49.7)">88</text>
<text x="125.7" y="49.7" transform="rotate(-90 125.7 49.7)">87</text>
<text x="128.6" y="49.7" transform="rotate(-90 128.6 49.7)">86</text>
<text x="131.4" y="49.7" transform="rotate(-90 131.4 49.7)">85</text>
<text x="134.3" y="49.7" transform="rotate(-90 134.3 49.7)">84</text>
<text x="137.2" y="49.7" transform="rotate(-90 137.2 49.7)">83</text>
<text x="140" y="49.7" transform="rotate(-90 140 49.7)">82</text>
<text x="142.9" y="49.7" transform="rotate(-90 142.9 49.7)">81</text>
<text x="145.8" y="49.7" transform="rotate(-90 145.8 49.7)">80</text>
<text x="148.7" y="49.7" transform="rotate(-90 148.7 49.7)">79</text>
<text x="151.6" y="49.7" transform="rotate(-90 151.6 49.7)">78</text>
<text x="154.4" y="49.7" transform="rotate(-90 154.4 49.7)">77</text>
<text x="157.3" y="49.7" transform="rotate(-90 157.3 49.7)">76</text>
<text x="77" y="59.7">1</text>
<text x="168.5" y="59.7">75</text>
<text x="234" y="56.3">24V</text>
<text x="77" y="62.6">2</text>
<text x="77" y="65.4">3</text>
<text x="168.5" y="65.4">73</text>
<text x="168.5" y="62.6">74</text>
<text x="180.9" y="60.9">3.3V</text>
<text x="243.5" y="62.6">1</text>
<text x="243.5" y="65.4">2</text>
<text x="77" y="68.3">4</text>
<text x="77" y="71.2">5</text>
<text x="168.5" y="71.2">71</text>
<text x="168.5" y="68.3">72</text>
<text x="243.5" y="68.3">3</text>
<text x="243.5" y="71.2">4</text>
<text x="60.6" y="75.3">3.3V</text>
<text x="77" y="74">6</text>
<text x="77" y="76.9">7</text>
<text x="168.5" y="76.9">69</text>
<text x="168.5" y="74">70</text>
<text x="243.5" y="74">5</text>
<text x="243.5" y="76.9">6</text>
<text x="77" y="79.8">8</text>
<text x="77" y="82.6">9</text>
<text x="168.5" y="82.6">67</text>
<text x="168.5" y="79.8">68</text>
<text x="60.6" y="89.6">3.3V</text>
<text x="75.6" y="85.5">10</text>
<text x="75.6" y="88.4">11</text>
<text x="168.5" y="88.4">65</text>
<text x="168.5" y="85.5">66</text>
<text x="75.6" y="91.3">12</text>
<text x="75.6" y="94.1">13</text>
<text x="168.5" y="94.1">63</text>
<text x="168.5" y="91.3">64</text>
<text x="29" y="101.1">3.3V</text>
<text x="75.6" y="97">14</text>
<text x="75.6" y="99.9">15</text>
<text x="168.5" y="99.9">61</text>
<text x="168.5" y="97">62</text>
<text x="75.6" y="102.7">16</text>
<text x="75.6" y="105.6">17</text>
<text x="168.5" y="105.6">59</text>
<text x="168.5" y="102.7">60</text>
<text x="232" y="105.6">1</text>
<text x="251.8" y="105.6">6</text>
<text x="57.7" y="112.6">3.3V</text>
<text x="75.6" y="108.5">18</text>
<text x="75.6" y="111.3">19</text>
<text x="168.5" y="111.3">57</text>
<text x="168.5" y="108.5">58</text>
<text x="232" y="108.5">2</text>
<text x="232" y="111.3">3</text>
<text x="251.8" y="111.3">4</text>
<text x="251.8" y="108.5">5</text>
<text x="264.1" y="109.7">3.3V</text>
<text x="75.6" y="114.2">20</text>
<text x="75.6" y="117.1">21</text>
<text x="168.5" y="120">54</text>
<text x="168.5" y="117.1">55</text>
<text x="168.5" y="114.2">56</text>
<text x="31.9" y="121.2">3.3V</text>
<text x="75.6" y="122.9">23</text>
<text x="75.6" y="125.7">24</text>
<text x="168.5" y="125.7">52</text>
<text x="168.5" y="122.9">53</text>
<text x="75.6" y="128.6">25</text>
<text x="168.5" y="128.6">51</text>
<text x="40.5" y="135.6">3.3V</text>
<text x="88.4" y="142.7" transform="rotate(-90 88.4 142.7)">26</text>
<text x="91.3" y="142.7" transform="rotate(-90 91.3 142.7)">27</text>
<text x="94.1" y="142.7" transform="rotate(-90 94.1 142.7)">28</text>
<text x="97" y="142.7" transform="rotate(-90 97 142.7)">29</text>
<text x="99.9" y="142.7" transform="rotate(-90 99.9 142.7)">30</text>
<text x="102.7" y="142.7" transform="rotate(-90 102.7 142.7)">31</text>
<text x="105.6" y="142.7" transform="rotate(-90 105.6 142.7)">32</text>
<text x="108.5" y="142.7" transform="rotate(-90 108.5 142.7)">33</text>
<text x="111.3" y="142.7" transform="rotate(-90 111.3 142.7)">34</text>
<text x="114.2" y="142.7" transform="rotate(-90 114.2 142.7)">35</text>
<text x="117.1" y="142.7" transform="rotate(-90 117.1 142.7)">36</text>
<text x="120" y="142.7" transform="rotate(-90 120 142.7)">37</text>
<text x="122.9" y="142.7" transform="rotate(-90 122.9 142.7)">38</text>
<text x="125.7" y="142.7" transform="rotate(-90 125.7 142.7)">39</text>
<text x="128.6" y="142.7" transform="rotate(-90 128.6 142.7)">40</text>
<text x="131.4" y="142.7" transform="rotate(-90 131.4 142.7)">41</text>
<text x="134.3" y="142.7" transform="rotate(-90 134.3 142.7)">42</text>
<text x="137.2" y="142.7" transform="rotate(-90 137.2 142.7)">43</text>
<text x="140" y="142.7" transform="rotate(-90 140 142.7)">44</text>
<text x="142.9" y="142.7" transform="rotate(-90 142.9 142.7)">45</text>
<text x="145.8" y="142.7" transform="rotate(-90 145.8 142.7)">46</text>
<text x="148.7" y="142.7" transform="rotate(-90 148.7 142.7)">47</text>
<text x="151.6" y="142.7" transform="rotate(-90 151.6 142.7)">48</text>
<text x="154.4" y="142.7" transform="rotate(-90 154.4 142.7)">49</text>
<text x="157.3" y="142.7" transform="rotate(-90 157.3 142.7)">50</text>
<text x="92.2" y="154.5">3.3V</text>
<text x="155.3" y="154.5">3.3V</text>
<text x="172.3" y="186.1">Title</text>
<text x="183.7" y="188.9">MCU</text>
<text x="172.3" y="194.7">Size</text>
<text x="175.1" y="197.6">A</text>
<text x="183.7" y="194.7">Document Number</text>
<text x="183.7" y="197.6">sh-z-004</text>
<text x="267" y="194.7">Rev</text>
<text x="269.8" y="197.6">1.1</text>
<text x="172.3" y="203.3">Date:</text>
<text x="187.2" y="203.3">Sunday, November 18, 2018</text>
<text x="229.7" y="203.3">Sheet</text>
<text x="244" y="203.3">3</text>
<text x="252.6" y="203.3">of</text>
<text x="261.2" y="203.3">3</text>
</g>
<g font-size="2.6" fill="#000080">
<text x="212.4" y="22.5">U4</text>
<text x="105.8" y="24.7" transform="rotate(-90 105.8 24.7)">10K</text>
<text x="238.3" y="25.4">C28</text>
<text x="246.9" y="25.4">100nF</text>
<text x="22.6" y="30.5" transform="rotate(-90 22.6 30.5)">100nF</text>
<text x="28.3" y="30.5" transform="rotate(-90 28.3 30.5)">100nF</text>
<text x="34" y="30.5" transform="rotate(-90 34 30.5)">100nF</text>
<text x="39.8" y="30.5" transform="rotate(-90 39.8 30.5)">100nF</text>
<text x="45.5" y="30.5" transform="rotate(-90 45.5 30.5)">100nF</text>
<text x="51.3" y="30.5" transform="rotate(-90 51.3 30.5)">100nF</text>
<text x="57" y="30.5" transform="rotate(-90 57 30.5)">100nF</text>
<text x="22.6" y="39.4" transform="rotate(-90 22.6 39.4)">C29</text>
<text x="28.3" y="39.4" transform="rotate(-90 28.3 39.4)">C30</text>
<text x="34" y="39.4" transform="rotate(-90 34 39.4)">C31</text>
<text x="39.8" y="39.4" transform="rotate(-90 39.8 39.4)">C32</text>
<text x="45.5" y="39.4" transform="rotate(-90 45.5 39.4)">C33</text>
<text x="51.3" y="39.4" transform="rotate(-90 51.3 39.4)">C34</text>
<text x="57" y="39.4" transform="rotate(-90 57 39.4)">C35</text>
<text x="105.8" y="39.4" transform="rotate(-90 105.8 39.4)">R39</text>
<text x="209.6" y="39.7">W25Q64</text>
<text x="77.6" y="51.2">MCU1</text>
<text x="246.9" y="59.8">J6</text>
<text x="180.9" y="65.5">C36</text>
<text x="189.5" y="65.5">10uF</text>
<text x="246.9" y="82.8">Relay</text>
<text x="112" y="94.2">STM32F407VET6</text>
<text x="43.1" y="99.9">R40</text>
<text x="48.9" y="97.1">C37</text>
<text x="57.4" y="99.9">10k</text>
<text x="57.4" y="97.1">100nF</text>
<text x="241.1" y="102.8">J7</text>
<text x="43.1" y="117.2">L4</text>
<text x="57.4" y="117.2">bead</text>
<text x="238.3" y="117.2">SWD</text>
<text x="43.1" y="120.1">L5</text>
<text x="57.4" y="120.1">bead</text>
<text x="175.1" y="125.8">R41</text>
<text x="189.5" y="125.8">22R</text>
<text x="175.1" y="128.7">R42</text>
<text x="189.5" y="128.7">22R</text>
<text x="48.9" y="134.4">R43</text>
<text x="63.2" y="134.4">1.5K</text>
<text x="120.1" y="151" transform="rotate(-90 120.1 151)">10K</text>
<text x="154.6" y="152.4" transform="rotate(-90 154.6 152.4)">10uF</text>
<text x="201" y="151.6">100nF</text>
<text x="240.7" y="153.9" transform="rotate(-90 240.7 153.9)">100nF</text>
<text x="246.4" y="153.9" transform="rotate(-90 246.4 153.9)">100nF</text>
<text x="252.2" y="153.9" transform="rotate(-90 252.2 153.9)">100nF</text>
<text x="257.9" y="153.9" transform="rotate(-90 257.9 153.9)">100nF</text>
<text x="148.8" y="157.1" transform="rotate(-90 148.8 157.1)">22R</text>
<text x="201" y="157.4">100nF</text>
<text x="120.1" y="165.6" transform="rotate(-90 120.1 165.6)">R44</text>
<text x="154.6" y="162.8" transform="rotate(-90 154.6 162.8)">C39</text>
<text x="240.7" y="162.8" transform="rotate(-90 240.7 162.8)">C41</text>
<text x="246.4" y="162.8" transform="rotate(-90 246.4 162.8)">C42</text>
<text x="252.2" y="162.8" transform="rotate(-90 252.2 162.8)">C43</text>
<text x="257.9" y="162.8" transform="rotate(-90 257.9 162.8)">C44</text>
<text x="148.8" y="171.4" transform="rotate(-90 148.8 171.4)">R45</text>
</g>
<g font-size="2.6" fill="#f00">
<text x="181.5" y="25.1">FLASH_CS</text>
<text x="181.5" y="27.9">FLASH_MISO</text>
<text x="233.1" y="30.8">FLASH_SCK</text>
<text x="233.1" y="33.7">FLASH_MOSI</text>
<text x="120" y="39.6" transform="rotate(-90 120 39.6)">SWO</text>
<text x="134.2" y="39.6" transform="rotate(-90 134.2 39.6)">Relay_3</text>
<text x="137" y="39.6" transform="rotate(-90 137 39.6)">Relay_2</text>
<text x="139.9" y="39.6" transform="rotate(-90 139.9 39.6)">Relay_1</text>
<text x="142.7" y="39.6" transform="rotate(-90 142.7 39.6)">Relay_0</text>
<text x="145.6" y="42.5" transform="rotate(-90 145.6 42.5)">FLASH_MOSI</text>
<text x="148.5" y="42.5" transform="rotate(-90 148.5 42.5)">FLASH_MISO</text>
<text x="151.4" y="42.5" transform="rotate(-90 151.4 42.5)">FLASH_SCK</text>
<text x="154.2" y="42.5" transform="rotate(-90 154.2 42.5)">FLASH_CS</text>
<text x="157.3" y="42.5" transform="rotate(-90 157.3 42.5)">SWCLK</text>
<text x="175.7" y="68.3">SWDIO</text>
<text x="227.4" y="71">Relay_2</text>
<text x="227.4" y="68.1">Relay_3</text>
<text x="227.4" y="76.7">Relay_0</text>
<text x="227.4" y="73.9">Relay_1</text>
<text x="66.7" y="97">RST</text>
<text x="49.7" y="104.6">ETH_MDC</text>
<text x="215.9" y="105.7">SWO</text>
<text x="261.8" y="105.7">RST</text>
<text x="186.6" y="111.5">DI_TTL_2</text>
<text x="186.6" y="108.6">DI_TTL_3</text>
<text x="215.9" y="108.5">SWCLK</text>
<text x="215.9" y="111.4">SWDIO</text>
<text x="66.7" y="117.1">VREF</text>
<text x="186.6" y="117.2">DI_TTL_0</text>
<text x="186.6" y="114.3">DI_TTL_1</text>
<text x="66.7" y="120">VDDA 22</text>
<text x="38.2" y="127.5">ETH_REF_CLK</text>
<text x="44" y="130.4">ETH_MDIO</text>
<text x="198.1" y="127">ETH_TXD1</text>
<text x="198.1" y="129.8">ETH_TXD0</text>
<text x="240.7" y="143" transform="rotate(-90 240.7 143)">DI_TTL_3</text>
<text x="246.4" y="143" transform="rotate(-90 246.4 143)">DI_TTL_2</text>
<text x="252.2" y="143" transform="rotate(-90 252.2 143)">DI_TTL_1</text>
<text x="257.9" y="143" transform="rotate(-90 257.9 143)">DI_TTL_0</text>
<text x="184.3" y="151.6">VREF C38</text>
<text x="184.3" y="157.3">VDDA C40</text>
<text x="89.4" y="170.6" transform="rotate(-90 89.4 170.6)">DO_TTL_0</text>
<text x="98" y="170.6" transform="rotate(-90 98 170.6)">DO_TTL_1</text>
<text x="100.9" y="170.6" transform="rotate(-90 100.9 170.6)">DO_TTL_2</text>
<text x="103.8" y="170.6" transform="rotate(-90 103.8 170.6)">DO_TTL_3</text>
<text x="109.5" y="171.4" transform="rotate(-90 109.5 171.4)">ETH_RXD0</text>
<text x="112.4" y="171.4" transform="rotate(-90 112.4 171.4)">ETH_RXD1</text>
<text x="106.6" y="175.4" transform="rotate(-90 106.6 175.4)">ETH_CRS_DV</text>
<text x="150.8" y="189.8" transform="rotate(-90 150.8 189.8)">ETH_TX_EN</text>
</g>
<g font-size="2.6" fill="#004080">
<text x="208.2" y="27.1">CS#</text>
<text x="208.2" y="29.9">SO</text>
<text x="213.9" y="29.9">HOLD#</text>
<text x="217" y="27.1">VCC</text>
<text x="208.2" y="32.8">WP#</text>
<text x="208.2" y="35.7">VSS</text>
<text x="215.7" y="32.8">SCLK</text>
<text x="220.1" y="35.7">SI</text>
<text x="90.3" y="58.6" transform="rotate(-90 90.3 58.6)">VDD</text>
<text x="93.1" y="58.4" transform="rotate(-90 93.1 58.4)">VSS</text>
<text x="96" y="58.1" transform="rotate(-90 96 58.1)">PE1</text>
<text x="98.8" y="58.1" transform="rotate(-90 98.8 58.1)">PE0</text>
<text x="101.7" y="58.1" transform="rotate(-90 101.7 58.1)">PB9</text>
<text x="104.6" y="58.1" transform="rotate(-90 104.6 58.1)">PB8</text>
<text x="110.4" y="58.1" transform="rotate(-90 110.4 58.1)">PB7</text>
<text x="113.2" y="58.1" transform="rotate(-90 113.2 58.1)">PB6</text>
<text x="116.1" y="58.1" transform="rotate(-90 116.1 58.1)">PB5</text>
<text x="119" y="58.1" transform="rotate(-90 119 58.1)">PB4</text>
<text x="121.8" y="58.1" transform="rotate(-90 121.8 58.1)">PB3</text>
<text x="124.7" y="58.2" transform="rotate(-90 124.7 58.2)">PD7</text>
<text x="127.6" y="58.2" transform="rotate(-90 127.6 58.2)">PD6</text>
<text x="130.4" y="58.2" transform="rotate(-90 130.4 58.2)">PD5</text>
<text x="133.3" y="58.2" transform="rotate(-90 133.3 58.2)">PD4</text>
<text x="136.2" y="58.2" transform="rotate(-90 136.2 58.2)">PD3</text>
<text x="139.1" y="58.2" transform="rotate(-90 139.1 58.2)">PD2</text>
<text x="141.9" y="58.2" transform="rotate(-90 141.9 58.2)">PD1</text>
<text x="144.8" y="58.2" transform="rotate(-90 144.8 58.2)">PD0</text>
<text x="147.7" y="59.6" transform="rotate(-90 147.7 59.6)">PC12</text>
<text x="150.5" y="59.6" transform="rotate(-90 150.5 59.6)">PC11</text>
<text x="153.4" y="59.6" transform="rotate(-90 153.4 59.6)">PC10</text>
<text x="156.3" y="59.5" transform="rotate(-90 156.3 59.5)">PA15</text>
<text x="159.1" y="59.5" transform="rotate(-90 159.1 59.5)">PA14</text>
<text x="81.9" y="61.5">PE2</text>
<text x="81.9" y="64.4">PE3</text>
<text x="107.5" y="62" transform="rotate(-90 107.5 62)">BOOT0</text>
<text x="159.6" y="61.5">VDD</text>
<text x="159.9" y="64.4">VSS</text>
<text x="248.3" y="64.4">1</text>
<text x="81.9" y="67.3">PE4</text>
<text x="81.9" y="70.1">PE5</text>
<text x="155.2" y="67.3">VCAP_2</text>
<text x="158.7" y="70.1">PA13</text>
<text x="248.3" y="67.3">2</text>
<text x="248.3" y="70.1">3</text>
<text x="81.9" y="73">PE6</text>
<text x="81.9" y="75.9">VBAT</text>
<text x="158.7" y="75.9">PA11</text>
<text x="158.7" y="73">PA12</text>
<text x="248.3" y="73">4</text>
<text x="248.3" y="75.9">5</text>
<text x="81.9" y="78.7">PC13</text>
<text x="81.9" y="81.6">PC14</text>
<text x="158.7" y="78.7">PA10</text>
<text x="160.2" y="81.6">PA9</text>
<text x="248.3" y="78.7">6</text>
<text x="81.9" y="84.5">PC15</text>
<text x="81.9" y="87.3">VSS</text>
<text x="160.1" y="87.3">PC9</text>
<text x="160.2" y="84.5">PA8</text>
<text x="81.9" y="90.2">VDD</text>
<text x="81.9" y="93.1">PH0</text>
<text x="81.9" y="96">PH1</text>
<text x="160.1" y="96">PC6</text>
<text x="160.1" y="93.1">PC7</text>
<text x="160.1" y="90.2">PC8</text>
<text x="81.9" y="98.8">NRST</text>
<text x="81.9" y="101.7">PC0</text>
<text x="158.6" y="101.7">PD14</text>
<text x="158.6" y="98.8">PD15</text>
<text x="81.9" y="104.6">PC1</text>
<text x="81.9" y="107.4">PC2</text>
<text x="158.6" y="107.4">PD12</text>
<text x="158.6" y="104.6">PD13</text>
<text x="236.9" y="107.4">1</text>
<text x="246.9" y="107.4">6</text>
<text x="81.9" y="110.3">PC3</text>
<text x="81.9" y="113.2">VDD</text>
<text x="158.6" y="113.2">PD10</text>
<text x="158.6" y="110.3">PD11</text>
<text x="236.9" y="110.3">2</text>
<text x="236.9" y="113.2">3</text>
<text x="246.9" y="113.2">4</text>
<text x="246.9" y="110.3">5</text>
<text x="81.9" y="116">VSSA</text>
<text x="81.9" y="118.9">VREF+</text>
<text x="160.1" y="118.9">PD8</text>
<text x="160.1" y="116">PD9</text>
<text x="81.9" y="121.8">VDDA</text>
<text x="81.9" y="124.7">PA0</text>
<text x="158.7" y="124.7">PB14</text>
<text x="158.7" y="121.8">PB15</text>
<text x="81.9" y="127.5">PA1</text>
<text x="81.9" y="130.4">PA2</text>
<text x="158.7" y="130.4">PB12</text>
<text x="158.7" y="127.5">PB13</text>
<text x="90.3" y="136.4" transform="rotate(-90 90.3 136.4)">PA3</text>
<text x="93.1" y="136.4" transform="rotate(-90 93.1 136.4)">VSS</text>
<text x="96" y="136.4" transform="rotate(-90 96 136.4)">VDD</text>
<text x="98.8" y="136.4" transform="rotate(-90 98.8 136.4)">PA4</text>
<text x="101.7" y="136.4" transform="rotate(-90 101.7 136.4)">PA5</text>
<text x="104.6" y="136.4" transform="rotate(-90 104.6 136.4)">PA6</text>
<text x="107.5" y="136.4" transform="rotate(-90 107.5 136.4)">PA7</text>
<text x="110.4" y="136.4" transform="rotate(-90 110.4 136.4)">PC4</text>
<text x="113.2" y="136.4" transform="rotate(-90 113.2 136.4)">PC5</text>
<text x="116.1" y="136.4" transform="rotate(-90 116.1 136.4)">PB0</text>
<text x="119" y="136.4" transform="rotate(-90 119 136.4)">PB1</text>
<text x="121.8" y="136.4" transform="rotate(-90 121.8 136.4)">PB2</text>
<text x="124.7" y="136.4" transform="rotate(-90 124.7 136.4)">PE7</text>
<text x="127.6" y="136.4" transform="rotate(-90 127.6 136.4)">PE8</text>
<text x="130.4" y="136.4" transform="rotate(-90 130.4 136.4)">PE9</text>
<text x="133.3" y="136.4" transform="rotate(-90 133.3 136.4)">PE10</text>
<text x="136.2" y="136.4" transform="rotate(-90 136.2 136.4)">PE11</text>
<text x="139.1" y="136.4" transform="rotate(-90 139.1 136.4)">PE12</text>
<text x="141.9" y="136.4" transform="rotate(-90 141.9 136.4)">PE13</text>
<text x="144.8" y="136.4" transform="rotate(-90 144.8 136.4)">PE14</text>
<text x="147.7" y="136.4" transform="rotate(-90 147.7 136.4)">PE15</text>
<text x="150.5" y="136.4" transform="rotate(-90 150.5 136.4)">PB10</text>
<text x="153.4" y="136.4" transform="rotate(-90 153.4 136.4)">PB11</text>
<text x="156.3" y="136.4" transform="rotate(-90 156.3 136.4)">VCAP_1</text>
<text x="159.1" y="136.4" transform="rotate(-90 159.1 136.4)">VDD</text>
</g>
<g font-size="2.1">
<text x="30.2" y="2.2">5</text>
<text x="84.7" y="2.2">4</text>
<text x="139.2" y="2.2">3</text>
<text x="193.8" y="2.2">2</text>
<text x="248.3" y="2.2">1</text>
<text x=".8" y="29.8">D</text>
<text x="276.3" y="29.8">D</text>
<text x=".8" y="80.1">C</text>
<text x="276.3" y="80.1">C</text>
<text x=".8" y="130.3">B</text>
<text x="276.3" y="130.3">B</text>
<text x=".8" y="180.5">A</text>
<text x="276.3" y="180.5">A</text>
<text x="30.2" y="206">5</text>
<text x="84.7" y="206">4</text>
<text x="139.2" y="206">3</text>
<text x="193.8" y="206">2</text>
<text x="248.3" y="206">1</text>
</g>
</svg>
